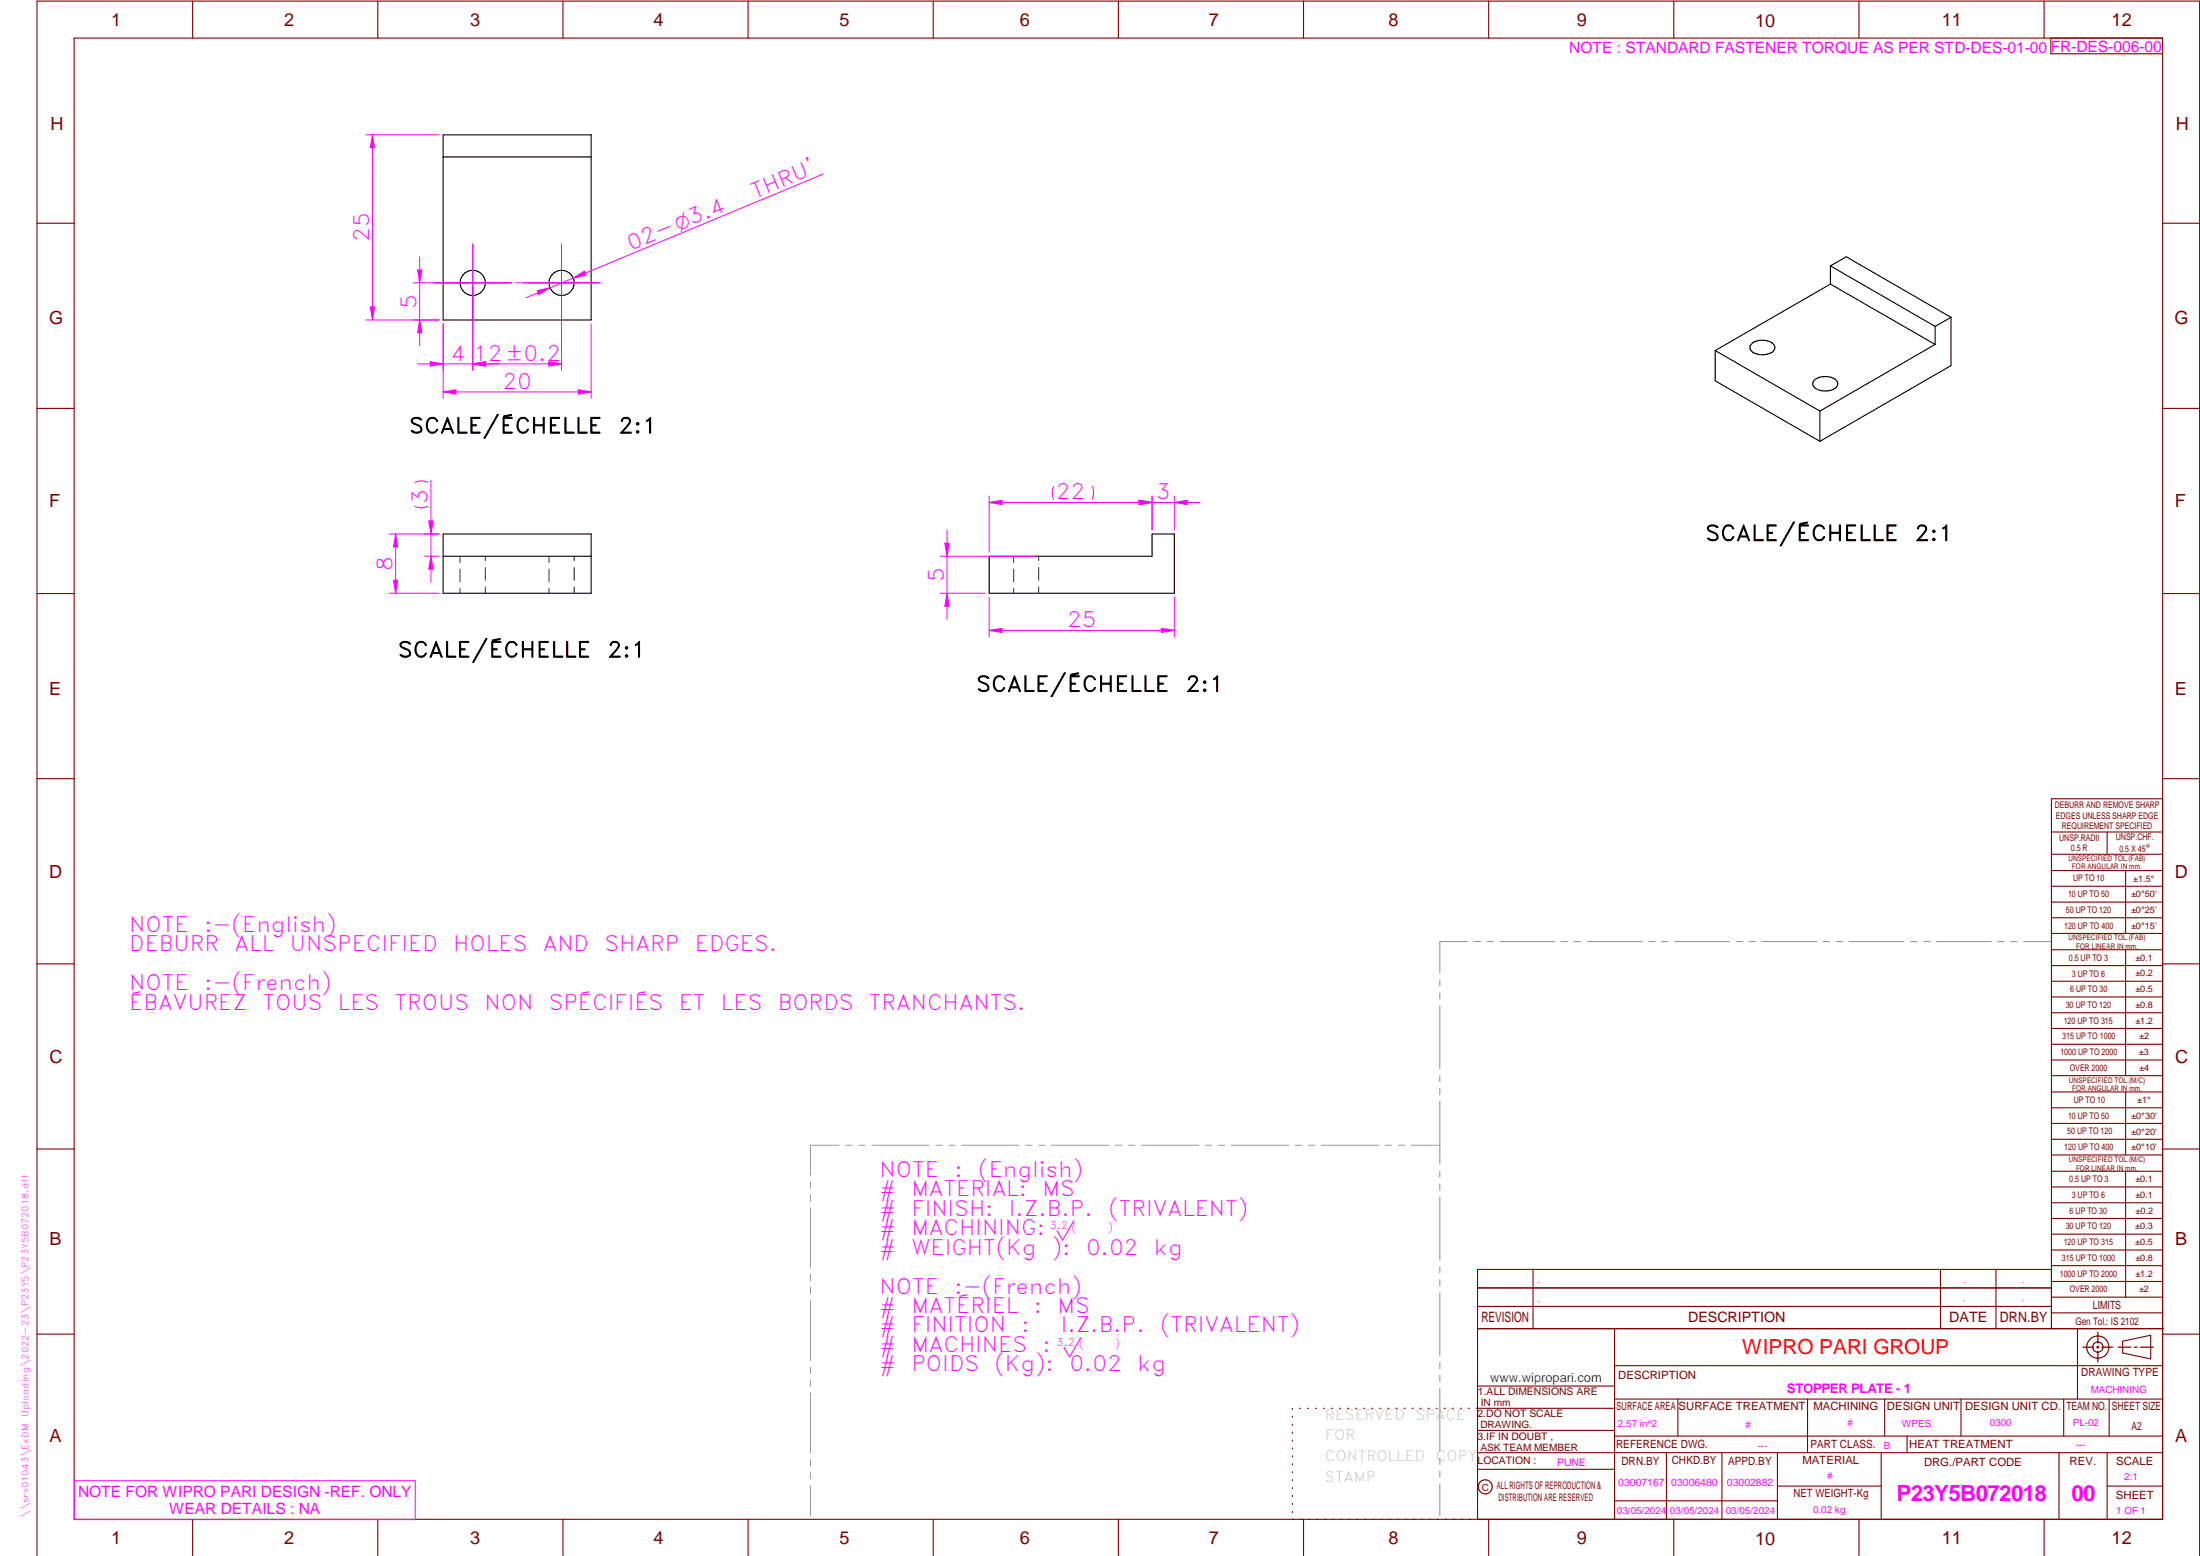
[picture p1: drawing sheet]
<svg xmlns="http://www.w3.org/2000/svg" width="594mm" height="420mm" viewBox="0 0 594 420" stroke-linecap="round" stroke-linejoin="round" font-family="sans-serif">
<g fill="none" stroke="#800000" stroke-width=".3">
<path d="M20 10.3h564v400h-564zM52 .3v10M102 .3v10M152 .3v10M202 .3v10M252 .3v10M302 .3v10M352 .3v10M402 .3v10M452 .3v10M502 .3v10M552 .3v10"/>
<path d="M553.8 10.3v4.2h30.2M10 60.3h10M584 60.3h10M10 110.3h10M584 110.3h10M10 160.3h10M584 160.3h10M10 210.3h10M584 215.7h-30v143.1M584 210.3h10M554 224.7h30M554 230.7h30"/>
<path d="M554 235.1h30M554 239.3h30M569 224.7v6M574 235.1v17M554 243.6h30M554 247.8h30M554 252.1h30M554 256.5h30M574 256.5v33.9M10 260.3h10M554 260.7h30M554 265h30"/>
<path d="M554 269.2h30M554 273.5h30M554 277.7h30M584 260.3h10M554 282h30M554 286.2h30M554 290.4h30M554 294.9h30M554 299.1h30M574 294.9v17M10 310.3h10M554 303.4h30"/>
<path d="M554 307.6h30M554 311.9h30M554 316.3h30M574 316.3v34M584 310.3h10M554 320.5h30M554 324.8h30M554 329h30M554 333.2h30M554 337.5h30M399 358.8h185.2M399 352.8h155"/>
<path d="M399 347.8h155M414 342.8v16M436 358.8v51.5M524 342.8v16M539 342.8v16M554 341.8h30M554 346h30M554 350.3h30M554 354.5h30M554 342.8h-155v67.5M561 358.8v19M10 360.3h10"/>
<path d="M399 374.3h37M436 377.8h148M453.1 377.8v10M488.1 377.8v14.5M508.9 377.8v10M529.5 377.8v10M557.3 377.8v10M569.5 377.8v10M573.2 362.2l7.6-1.6v6.3l-7.6-1.6zM584 368.8h-148M584 360.3h10M349 380.3v.3"/>
<path d="M349 382.4v.3M349 384.6v.3M349 386.7v.3M349 388.8v.3M349 391v.3M349 393.1v.3M349 395.3v.3M349 397.4v.3M349 399.5v.3M350.9 380.3h.2M353.1 380.3h.2M355.2 380.3h.3"/>
<path d="M357.4 380.3h.3M359.6 380.3h.3M361.7 380.3h.3M363.9 380.3h.3M366.1 380.3h.3M368.3 380.3h.2M370.4 380.3h.3M372.6 380.3h.3M374.8 380.3h.3M376.9 380.3h.4M379.1 380.3h.3M381.3 380.3h.3"/>
<path d="M383.4 380.3h.4M385.6 380.3h.3M387.8 380.3h.3M390 380.3h.3M392.2 380.3h.3M394.3 380.3h.3M396.5 380.3h.3M398.7 380.3h37.3M399 396.7h37M399 392.3h185M399 386.2h37M436 387.8h148"/>
<path d="M450 392.3v18M465 392.3v18M480 392.3v18M508 392.3v18M515 387.8v4.5M556 392.3v18M569 392.3v18M52 410.3v9.7M102 410.3v9.7M152 410.3v9.7M202 410.3v9.7M252 410.3v9.7"/>
<path d="M302 410.3v9.7M349 401.7v.3M349 403.8v.4M349 406v.3M349 408.1v.3M352 410.3v9.7M402 410.3v9.7M436 405.3h44M452 410.3v9.7M480 401.3h28M502 410.3v9.7M552 410.3v9.7"/>
<path d="M569 401.3h15M10 420v-419.7h584v419.7"/>
<circle cx="566.5" cy="363.7" r="1.39"/>
<circle cx="566.5" cy="363.8" r="3"/>
<circle cx="401.1" cy="401.5" r="1.9"/>
</g>
<path d="M117.2 76.4h21M127.7 65.9v21M139 76.4h1.8M141.1 76.4h21M151.6 65.9v21M119.7 87.4v20.2M159.6 87.4v20.2M119.7 105.8l3.4-.6v1.2zM289.9 329.6l-3 5.3-1.5-2.6M291.8 361.2l-3 5.2-1.5-2.6M20.1 399.8h92v10.5h-92z" fill="none" stroke="#f0f" stroke-width=".27"/>
<g fill="none" stroke="#949494" stroke-width=".27">
<path d="M396.2 254.3h-7.4v8.5M398.1 254.3h1.6M401.5 254.3h1.8M405 254.3h14.8M421.6 254.3h1.7M425.1 254.3h1.7M428.6 254.3h14.8M445.2 254.3h1.7M448.7 254.3h1.7M452.2 254.3h14.8M468.8 254.3h1.7M472.3 254.3h1.7"/>
<path d="M475.8 254.3h14.8M492.4 254.3h1.7M495.8 254.3h1.8M499.4 254.3h14.7M516 254.3h1.6M519.4 254.3h1.8M522.9 254.3h14.8M539.5 254.3h1.7M543 254.3h1.7M546.5 254.3h7.4M388.8 264.5v1.8M388.8 268.1v1.6"/>
<path d="M388.8 271.6v17M388.8 290.4v1.7M388.8 293.9v1.7M388.8 297.4v17M218.9 319.2v1.6M226.6 309.2h-7.7v8.1M228.4 309.2h1.7M231.9 309.2h1.7M235.4 309.2h15.5M252.7 309.2h1.7M256.2 309.2h1.7M259.7 309.2h15.5"/>
<path d="M277 309.2h1.7M280.5 309.2h1.7M284 309.2h15.5M301.2 309.2h1.8M304.8 309.2h1.7M308.3 309.2h15.5M325.5 309.2h1.7M329.1 309.2h1.6M332.6 309.2h15.4M349.8 309.2h1.7M353.3 309.2h1.7M356.8 309.2h15.5"/>
<path d="M374.1 309.2h1.7M377.6 309.2h1.7M381.1 309.2h7.7M388.8 316.2v1.7M388.8 319.7v1.7M218.9 322.6v1.8M218.9 326.1v16.2M388.8 323.2v17.1M218.9 344.1v1.8M218.9 347.6v1.7M218.9 351.2v16.1M388.8 342.1v1.6"/>
<path d="M388.8 345.6v1.7M388.8 349v17.1M218.9 369.1v1.7M218.9 372.6v1.8M218.9 376.1v16.2M388.8 367.9v1.7M388.8 371.4v1.7M388.8 374.9v17M218.9 394.1v1.8M218.9 397.6v1.7M388.8 393.7v1.7M388.8 397.2v1.7"/>
<path d="M218.9 401.2v8.1M388.8 400.7v8.6"/>
</g>
<path d="M566.5 359.7v3M562.5 363.8h2.9M566.1 363.8h.7M566.5 363.4v.7M566.5 364.9v2.8M567.6 363.8h2.9M572 363.8h3.4M576.3 363.8h.8M578 363.8h3.5" fill="none" stroke="#800000" stroke-width=".34"/>
<g fill="none" stroke="#000" stroke-width=".3">
<path d="M119.7 36.4h39.9v50h-39.9zM119.7 42.4h39.9M494.3 71.8l4.3-2.5 28.2 16.4M494.3 76.7l28.3 16.3M494.3 71.8v4.9M494.3 71.8l28.3 16.3M494.3 76.7l-31.1 18M463.2 94.7v8.1l28.2 16.4M463.2 94.7l28.2 16.3M472.9 93a4.5 4.5 0 0 1 6.3 .4 1.88 1.88 0 0 1-1.8 2.2 4.2 4.2 0 0 1-4.8-1.3v-.9zM522.6 88.1v4.9M522.6 93l-31.2 18"/>
<path d="M526.8 85.7v13l-35.4 20.5M526.8 85.7l-4.2 2.4M489.8 102.8a4.8 4.8 0 0 1 6.1 0 1.49 1.49 0 0 1-.9 2.4 4.9 4.9 0 0 1-5.2-.7 1.23 1.23 0 0 1 0-1.7zM491.4 111v8.2M119.7 144.2h39.9v16h-39.9zM119.7 150.2h39.9M267.1 150.2h44v-6h6v16h-50z"/>
<circle cx="127.7" cy="76.4" r="3.4"/>
<circle cx="151.7" cy="76.4" r="3.4"/>
</g>
<g fill="none" stroke="#008000" stroke-width=".27">
<path d="M124.2 150.2v1.7M124.2 153.7v3.4M124.2 158.9v1.3M131.1 150.2v1.2M131.1 153.2v3.5M131.1 158.5v1.7M148.2 150.2v1.7M148.2 153.7v3.4M148.2 158.9v1.3M155.1 150.2v1.2M155.1 153.2v3.5M155.1 158.5v1.7"/>
<path d="M273.7 150.2v1.7M273.7 153.7v3.4M273.7 158.9v1.3M280.5 150.2v1.2M280.5 153.2v3.5M280.5 158.5v1.7"/>
</g>
<path d="M119.7 105.8l3.4-.6v1.2z" fill="#f0f"/>
<path d="M156.2 105.2l3.4 .6-3.4 .6z" fill="none" stroke="#f0f" stroke-width=".27"/>
<path d="M156.2 105.2l3.4 .6-3.4 .6z" fill="#f0f"/>
<path d="M119.7 105.8h39.9M105.1 144.2h13.5M106.2 156.7h1.2l-.6 3.5zM105.1 160.2h13.5" fill="none" stroke="#f0f" stroke-width=".27"/>
<path d="M106.2 156.7h1.2l-.6 3.5z" fill="#f0f"/>
<path d="M106.8 144.2l.6 3.5h-1.2z" fill="none" stroke="#f0f" stroke-width=".27"/>
<path d="M106.8 144.2l.6 3.5h-1.2z" fill="#f0f"/>
<path d="M112 136.7a3.8 3.8 0 0 0 3.5 0M112 130.3a3.8 3.8 0 0 1 3.5 0M106.8 144.2v16M114.6 144.2h4M114.6 150.2h4M115.8 140.7h1.2l-.6 3.5z" fill="none" stroke="#f0f" stroke-width=".27"/>
<path d="M115.8 140.7h1.2l-.6 3.5z" fill="#f0f"/>
<path d="M116.4 150.2l.6 3.5h-1.2z" fill="none" stroke="#f0f" stroke-width=".27"/>
<path d="M116.4 150.2l.6 3.5h-1.2z" fill="#f0f"/>
<path d="M222.3 47l-80.2 33.4M145.1 78.5l3.4-.8-3 1.9zM116.4 129.7v27.5" fill="none" stroke="#f0f" stroke-width=".27"/>
<path d="M145.1 78.5l3.4-.8-3 1.9z" fill="#f0f"/>
<path d="M154.8 75.1l3-1.9 .4 1.1z" fill="none" stroke="#f0f" stroke-width=".27"/>
<path d="M154.8 75.1l3-1.9 .4 1.1z" fill="#f0f"/>
<path d="M111.6 76.4h15M111.6 86.4h7M113.3 86.4l.6 3.5h-1.1z" fill="none" stroke="#f0f" stroke-width=".27"/>
<path d="M113.3 86.4l.6 3.5h-1.1z" fill="#f0f"/>
<path d="M112.8 72.9h1.1l-.6 3.5z" fill="none" stroke="#f0f" stroke-width=".27"/>
<path d="M112.8 72.9h1.1l-.6 3.5z" fill="#f0f"/>
<path d="M113.3 69.4v24M127.7 77.4v22.6M116.2 97.7l3.5 .6-3.5 .5zM119.7 87.4v12.6" fill="none" stroke="#f0f" stroke-width=".27"/>
<path d="M116.2 97.7l3.5 .6-3.5 .5z" fill="#f0f"/>
<path d="M127.7 98.3l3.4-.6v1.1z" fill="none" stroke="#f0f" stroke-width=".27"/>
<path d="M127.7 98.3l3.4-.6v1.1z" fill="#f0f"/>
<path d="M127.7 77.4v22.6M151.6 77.4v22.6M112.6 98.3h22.1M127.7 98.3l3.4-.6v1.1z" fill="none" stroke="#f0f" stroke-width=".27"/>
<path d="M127.7 98.3l3.4-.6v1.1z" fill="#f0f"/>
<path d="M148.2 97.7l3.4 .6-3.4 .5z" fill="none" stroke="#f0f" stroke-width=".27"/>
<path d="M148.2 97.7l3.4 .6-3.4 .5z" fill="#f0f"/>
<path d="M127.7 98.3h23.9M267.1 135.7l3.5-.6v1.2zM267.1 133.9v15.2M284.5 131.3a3.9 3.9 0 0 0 0 3.5M294.9 131.3a4.2 4.2 0 0 1 0 3.5M311.1 133.9v9.2" fill="none" stroke="#f0f" stroke-width=".27"/>
<path d="M267.1 135.7l3.5-.6v1.2z" fill="#f0f"/>
<path d="M307.6 135.1l3.5 .6-3.5 .6z" fill="none" stroke="#f0f" stroke-width=".27"/>
<path d="M307.6 135.1l3.5 .6-3.5 .6z" fill="#f0f"/>
<path d="M267.1 135.7h44M267.1 170.2l3.5-.5v1.1zM267.1 161.2v10.8M317.1 161.2v10.8" fill="none" stroke="#f0f" stroke-width=".27"/>
<path d="M267.1 170.2l3.5-.5v1.1z" fill="#f0f"/>
<path d="M313.6 169.7l3.5 .5-3.5 .6z" fill="none" stroke="#f0f" stroke-width=".27"/>
<path d="M313.6 169.7l3.5 .5-3.5 .6z" fill="#f0f"/>
<path d="M307.6 135.1l3.5 .6-3.5 .6zM311.1 133.9v9.2M317.1 133.9v9.2M267.1 170.2h50" fill="none" stroke="#f0f" stroke-width=".27"/>
<path d="M307.6 135.1l3.5 .6-3.5 .6z" fill="#f0f"/>
<path d="M317.1 135.7l3.5-.6v1.2z" fill="none" stroke="#f0f" stroke-width=".27"/>
<path d="M317.1 135.7l3.5-.6v1.2z" fill="#f0f"/>
<path d="M98.8 36.4h19.8M98.8 86.4h19.8M100 82.9h1.1l-.5 3.5zM304.1 135.7h20" fill="none" stroke="#f0f" stroke-width=".27"/>
<path d="M100 82.9h1.1l-.5 3.5z" fill="#f0f"/>
<path d="M100.6 36.4l.5 3.5h-1.1z" fill="none" stroke="#f0f" stroke-width=".27"/>
<path d="M100.6 36.4l.5 3.5h-1.1z" fill="#f0f"/>
<path d="M100.6 36.4v50M254 150.2h25.4M254 160.2h12.1M255.7 160.2l.6 3.5h-1.2z" fill="none" stroke="#f0f" stroke-width=".27"/>
<path d="M255.7 160.2l.6 3.5h-1.2z" fill="#f0f"/>
<path d="M255.1 146.7h1.2l-.6 3.5z" fill="none" stroke="#f0f" stroke-width=".27"/>
<path d="M255.1 146.7h1.2l-.6 3.5z" fill="#f0f"/>
<path d="M255.7 143.2v24" fill="none" stroke="#f0f" stroke-width=".27"/>
<g font-size="6" fill="#f0f">
<text x="512.1" y="405.2">P23Y5B072018</text>
<text x="559.4" y="405.2">00</text>
</g>
<g font-size="5.7" fill="#f0f">
<text x="203.9" y="53.8" transform="rotate(-22 203.9 53.8)">THRU`</text>
<text x="99.7" y="65.3" transform="rotate(-90 99.7 65.3)">25</text>
<text x="170.3" y="67.6" transform="rotate(-22 170.3 67.6)">02-O3.4</text>
<text x="112.5" y="83.4" transform="rotate(-90 112.5 83.4)">5</text>
<text x="121.7" y="97.4">4</text>
<text x="127.8" y="97.4">12±0.2</text>
<text x="135.7" y="104.9">20</text>
<text x="115.5" y="136.1" transform="rotate(-90 115.5 136.1)">3</text>
<text x="285.2" y="134.8">22</text>
<text x="312.1" y="134.8">3</text>
<text x="106" y="154.2" transform="rotate(-90 106 154.2)">8</text>
<text x="254.8" y="157.2" transform="rotate(-90 254.8 157.2)">5</text>
<text x="288.2" y="169.4">25</text>
<text x="34.9" y="251.7">NOTE</text>
<text x="55.1" y="251.7">:-(English)</text>
<text x="34.9" y="256.9">DEBURR</text>
<text x="63.4" y="256.9">ALL</text>
<text x="78.3" y="256.9">UNSPECIFIED</text>
<text x="122.4" y="256.9">HOLES</text>
<text x="146.6" y="256.9">AND</text>
<text x="163.2" y="256.9">SHARP</text>
<text x="187.6" y="256.9">EDGES.</text>
<text x="34.9" y="267.4">NOTE</text>
<text x="55.1" y="267.4">:-(French)</text>
<text x="34.9" y="272.7">ÉBAVUREZ</text>
<text x="70.9" y="272.7">TOUS</text>
<text x="91.2" y="272.7">LES</text>
<text x="106.5" y="272.7">TROUS</text>
<text x="130.8" y="272.7">NON</text>
<text x="148.2" y="272.7">SPÉCIFIÉS</text>
<text x="183.3" y="272.7">ET</text>
<text x="194.7" y="272.7">LES</text>
<text x="210" y="272.7">BORDS</text>
<text x="234.6" y="272.7">TRANCHANTS.</text>
<text x="237.5" y="317.8">NOTE</text>
<text x="257.7" y="317.8">:</text>
<text x="264.1" y="317.8">(English)</text>
<text x="237.5" y="323">#</text>
<text x="246.1" y="323">MATERIAL:</text>
<text x="281.5" y="323">MS</text>
<text x="237.5" y="328.3">#</text>
<text x="246.1" y="328.3">FINISH:</text>
<text x="272.4" y="328.3">I.Z.B.P.</text>
<text x="299.3" y="328.3">(TRIVALENT)</text>
<text x="237.5" y="333.5">#</text>
<text x="246.1" y="333.5">MACHINING:</text>
<text x="237.5" y="338.8">#</text>
<text x="246.1" y="338.8">WEIGHT(Kg</text>
<text x="284" y="338.8">):</text>
<text x="293.3" y="338.8">0.02</text>
<text x="311.6" y="338.8">kg</text>
<text x="237.5" y="349.3">NOTE</text>
<text x="257.7" y="349.3">:-(French)</text>
<text x="237.5" y="354.5">#</text>
<text x="237.5" y="359.8">#</text>
<text x="246.1" y="359.8">FINITION</text>
<text x="246.1" y="354.5">MATÉRIEL</text>
<text x="275.8" y="359.8">:</text>
<text x="279.2" y="354.5">:</text>
<text x="285.6" y="354.5">MS</text>
<text x="286.4" y="359.8">I.Z.B.P.</text>
<text x="313.3" y="359.8">(TRIVALENT)</text>
<text x="237.5" y="365">#</text>
<text x="246.1" y="365">MACHINES</text>
<text x="281.5" y="365">:</text>
<text x="237.5" y="370.3">#</text>
<text x="246.1" y="370.3">POIDS</text>
<text x="268.5" y="370.3">(Kg):</text>
<text x="288.8" y="370.3">0.02</text>
<text x="307.1" y="370.3">kg</text>
</g>
<g font-size="5.7">
<text x="110.5" y="117">SCALE/ÉCHELLE</text>
<text x="167" y="117">2:1</text>
<text x="460.5" y="146">SCALE/ÉCHELLE</text>
<text x="517" y="146">2:1</text>
<text x="107.4" y="177.5">SCALE/ÉCHELLE</text>
<text x="164" y="177.5">2:1</text>
<text x="263.6" y="186.7">SCALE/ÉCHELLE</text>
<text x="320.1" y="186.7">2:1</text>
</g>
<text font-size="5.6" fill="#f00" x="470.5" y="365.5">WIPRO PARI GROUP</text>
<g font-size="4.9" fill="#800000">
<text x="30" y="6.9">1</text>
<text x="76.7" y="6.9">2</text>
<text x="127" y="6.9">3</text>
<text x="176.5" y="6.9">4</text>
<text x="226.7" y="6.9">5</text>
<text x="275.4" y="6.9">6</text>
<text x="326.4" y="6.9">7</text>
<text x="375" y="6.9">8</text>
<text x="425.8" y="6.9">9</text>
<text x="473.9" y="7.3">10</text>
<text x="524.3" y="6.9">11</text>
<text x="570.2" y="6.9">12</text>
<text x="13.6" y="35.1">H</text>
<text x="587.6" y="35.1">H</text>
<text x="13.2" y="87.5">G</text>
<text x="587.2" y="87.5">G</text>
<text x="13.2" y="137">F</text>
<text x="587.2" y="137">F</text>
<text x="13.2" y="187.6">E</text>
<text x="587.2" y="187.6">E</text>
<text x="13.2" y="237">D</text>
<text x="587.2" y="237">D</text>
<text x="13.4" y="287.1">C</text>
<text x="587.4" y="287.1">C</text>
<text x="13.4" y="336.2">B</text>
<text x="587.4" y="336.2">B</text>
<text x="13.4" y="389.3">A</text>
<text x="587.4" y="389.3">A</text>
<text x="30" y="416.9">1</text>
<text x="76.7" y="416.9">2</text>
<text x="127" y="416.9">3</text>
<text x="176.5" y="416.9">4</text>
<text x="226.7" y="416.9">5</text>
<text x="275.4" y="416.9">6</text>
<text x="326.4" y="416.9">7</text>
<text x="375" y="416.9">8</text>
<text x="425.8" y="416.9">9</text>
<text x="473.9" y="417.3">10</text>
<text x="524.3" y="416.9">11</text>
<text x="570.2" y="416.9">12</text>
</g>
<g font-size="4.2" fill="#f0f">
<text x="423.7" y="14.3">NOTE : STANDARD FASTENER TORQUE AS PER STD-DES-01-00</text>
<text x="553.8" y="14">FR-DES-006-00</text>
<text x="21.1" y="404.3">NOTE FOR WIPRO PARI DESIGN -REF. ONLY</text>
<text x="45.7" y="408.8">WEAR DETAILS : NA</text>
</g>
<g font-size="3.9" fill="#800000">
<text x="400" y="357.1">REVISION</text>
<text x="455.9" y="357.1">DESCRIPTION</text>
<text x="526.4" y="357.1">DATE</text>
<text x="540" y="357.1">DRN.BY</text>
</g>
<g font-size="3.9" fill="#c0c0c0">
<text x="357.8" y="383.3">RESERVED</text>
<text x="382.3" y="383.3">SPACE</text>
<text x="357.8" y="388.9">FOR</text>
<text x="357.8" y="394.5">CONTROLLED</text>
<text x="387.8" y="394.5">COPY</text>
<text x="357.8" y="400">STAMP</text>
</g>
<text font-size="3.6" fill="#f0f" x="482.6" y="376.1">STOPPER PLATE - 1</text>
<text font-size="3.5" fill="#00f" x="402.4" y="373.3">www.wipropari.com</text>
<g font-size="3.1" fill="#800000">
<text x="565.1" y="353.5">LIMITS</text>
<text x="562" y="371.7">DRAWING TYPE</text>
<text x="437" y="372.3">DESCRIPTION</text>
<text x="436.5" y="380.8">SURFACE AREA</text>
<text x="453.3" y="380.8">SURFACE TREATMENT</text>
<text x="489.7" y="380.8">MACHINING</text>
<text x="509.5" y="380.8">DESIGN UNIT</text>
<text x="530.6" y="380.8">DESIGN UNIT CD.</text>
<text x="558" y="380.6">TEAM NO.</text>
<text x="570.3" y="380.7">SHEET SIZE</text>
<text x="575.6" y="386.1">A2</text>
<text x="436.4" y="391.1">REFERENCE DWG.</text>
<text x="437.8" y="395.5">DRN.BY</text>
<text x="451.4" y="395.4">CHKD.BY</text>
<text x="466.6" y="395.5">APPD.BY</text>
<text x="486.7" y="395.4">MATERIAL</text>
<text x="488.9" y="390.9">PART CLASS.</text>
<text x="515.6" y="390.9">HEAT TREATMENT</text>
<text x="519.6" y="395.9">DRG./PART CODE</text>
<text x="558.9" y="395.5">REV.</text>
<text x="571.4" y="395.6">SCALE</text>
<text x="484.3" y="404.2">NET WEIGHT-Kg</text>
<text x="571.4" y="404.7">SHEET</text>
</g>
<text font-size="3" fill="#800000" x="579.5" y="230.1">°</text>
<g font-size="2.8" fill="#f0f">
<text x="283.4" y="331.9">3.2 (</text>
<text x="299.2" y="332.3">)</text>
<text x="285.2" y="363.4">3.2 (</text>
<text x="301.1" y="363.8">)</text>
<text x="420.5" y="396">PUNE</text>
<text x="437" y="401.2">03007167</text>
<text x="451.3" y="401.2">03006480</text>
<text x="466.3" y="401.2">03002882</text>
</g>
<g font-size="2.8" fill="#800000">
<text x="560.4" y="357.7">Gen Tol.: IS 2102</text>
<text x="399.1" y="376.6">1.ALL DIMENSIONS ARE</text>
<text x="399" y="382.7">2.DO NOT SCALE</text>
<text x="399" y="388.7">3.IF IN DOUBT ,</text>
<text x="399" y="395.4">LOCATION :</text>
<text x="404.2" y="402">ALL RIGHTS OF REPRODUCTION &amp;</text>
<text x="404.7" y="405.4">DISTRIBUTION ARE RESERVED</text>
</g>
<g font-size="2.7" fill="#f0f">
<text x="564.6" y="376.2">MACHINING</text>
<text x="436.9" y="385.4">2.57 in^2</text>
<text x="471.4" y="385.5">#</text>
<text x="498.9" y="385">#</text>
<text x="513.6" y="385.3">WPES</text>
<text x="537.3" y="385.1">0300</text>
<text x="559.7" y="385.1">PL-02</text>
<text x="474.6" y="391.2">---</text>
<text x="508.7" y="391.2">B</text>
<text x="560.6" y="391.1">---</text>
<text x="493.4" y="399.5">#</text>
<text x="573.6" y="399.7">2:1</text>
<text x="436.6" y="408.7">03/05/2024</text>
<text x="450.9" y="408.8">03/05/2024</text>
<text x="466" y="408.9">03/05/2024</text>
<text x="489.6" y="408.5">0.02 kg</text>
<text x="571.4" y="408.7">1 OF 1</text>
</g>
<g font-size="2.7" fill="#800000">
<text x="399.9" y="379.7">IN mm</text>
<text x="399.7" y="385.7">DRAWING.</text>
<text x="399.7" y="391.8">ASK TEAM MEMBER</text>
<text x="400.1" y="402.5">C</text>
</g>
<g font-size="2.5" fill="#800000">
<text x="554.9" y="218.3">DEBURR AND REMOVE SHARP</text>
<text x="555.2" y="221">EDGES UNLESS SHARP EDGE</text>
<text x="556.1" y="227.1">UNSP.RADII</text>
<text x="556.8" y="223.8">REQUIREMENT SPECIFIED</text>
<text x="571.4" y="226.9">UNSP.CHF.</text>
<text x="559.2" y="229.9">0.5 R</text>
<text x="572.3" y="230.1">0.5 X 45</text>
<text x="559.8" y="238">UP TO 10</text>
<text x="576.1" y="238.1">±1.5°</text>
<text x="558.5" y="242.2">10 UP TO 50</text>
<text x="575.5" y="242.3">±0°50'</text>
<text x="557.4" y="250.7">120 UP TO 400</text>
<text x="557.9" y="246.5">50 UP TO 120</text>
<text x="575.5" y="250.7">±0°15'</text>
<text x="575.5" y="246.5">±0°25'</text>
<text x="558.7" y="259.4">0.5 UP TO 3</text>
<text x="559.5" y="263.7">3 UP TO 6</text>
<text x="576.6" y="263.6">±0.2</text>
<text x="576.6" y="259.4">±0.1</text>
<text x="559" y="267.9">6 UP TO 30</text>
<text x="576.6" y="267.9">±0.5</text>
<text x="557.8" y="272.2">30 UP TO 120</text>
<text x="576.6" y="272.2">±0.8</text>
<text x="556.9" y="280.7">315 UP TO 1000</text>
<text x="557.3" y="276.4">120 UP TO 315</text>
<text x="576.6" y="276.4">±1.2</text>
<text x="577.7" y="280.7">±2</text>
<text x="556.4" y="284.9">1000 UP TO 2000</text>
<text x="577.6" y="284.9">±3</text>
<text x="558.9" y="289.2">OVER 2000</text>
<text x="577.7" y="289.3">±4</text>
<text x="560" y="297.9">UP TO 10</text>
<text x="577.1" y="297.9">±1°</text>
<text x="558.5" y="302.1">10 UP TO 50</text>
<text x="575.5" y="302.1">±0°30'</text>
<text x="557.4" y="310.6">120 UP TO 400</text>
<text x="558.2" y="306.3">50 UP TO 120</text>
<text x="575.5" y="310.6">±0°10'</text>
<text x="575.5" y="306.4">±0°20'</text>
<text x="558.8" y="319.2">0.5 UP TO 3</text>
<text x="559.4" y="323.4">3 UP TO 6</text>
<text x="576.6" y="319.2">±0.1</text>
<text x="576.6" y="323.5">±0.1</text>
<text x="558.9" y="327.7">6 UP TO 30</text>
<text x="576.7" y="327.7">±0.2</text>
<text x="557.8" y="332">30 UP TO 120</text>
<text x="576.6" y="332">±0.3</text>
<text x="556.8" y="340.5">315 UP TO 1000</text>
<text x="557.3" y="336.3">120 UP TO 315</text>
<text x="576.6" y="336.3">±0.5</text>
<text x="576.6" y="340.5">±0.8</text>
<text x="556.2" y="344.7">1000 UP TO 2000</text>
<text x="576.6" y="344.7">±1.2</text>
<text x="558.9" y="349">OVER 2000</text>
<text x="577.6" y="349">±2</text>
</g>
<g font-size="2.5" fill="#f0f">
<text x="415.2" y="346.4">.</text>
<text x="530.3" y="346.5">.</text>
<text x="545.9" y="346.4">.</text>
<text x="415.2" y="351.5">.</text>
<text x="530" y="351.3">.</text>
<text x="545.9" y="351.4">.</text>
</g>
<g font-size="2.4" fill="#f0f">
<text x="7.7" y="382.7" transform="rotate(-90 7.7 382.7)">Uploading\2022-23\P23Y5\P23Y5B072018.dft</text>
<text x="7.7" y="409.8" transform="rotate(-90 7.7 409.8)">\\srv01043\ExDM</text>
</g>
<g font-size="2.1" fill="#800000">
<text x="558.5" y="232.4">UNSPECIFIED TOL.(FAB)</text>
<text x="559.5" y="234.7">FOR ANGULAR IN mm.</text>
<text x="558.6" y="253.9">UNSPECIFIED TOL.(FAB)</text>
<text x="560.7" y="256.3">FOR LINEAR IN mm.</text>
<text x="558.7" y="292.3">UNSPECIFIED TOL.(M/C)</text>
<text x="559.6" y="294.7">FOR ANGULAR IN mm.</text>
<text x="558.7" y="313.7">UNSPECIFIED TOL.(M/C)</text>
<text x="560.6" y="316.1">FOR LINEAR IN mm.</text>
</g>
</svg>
